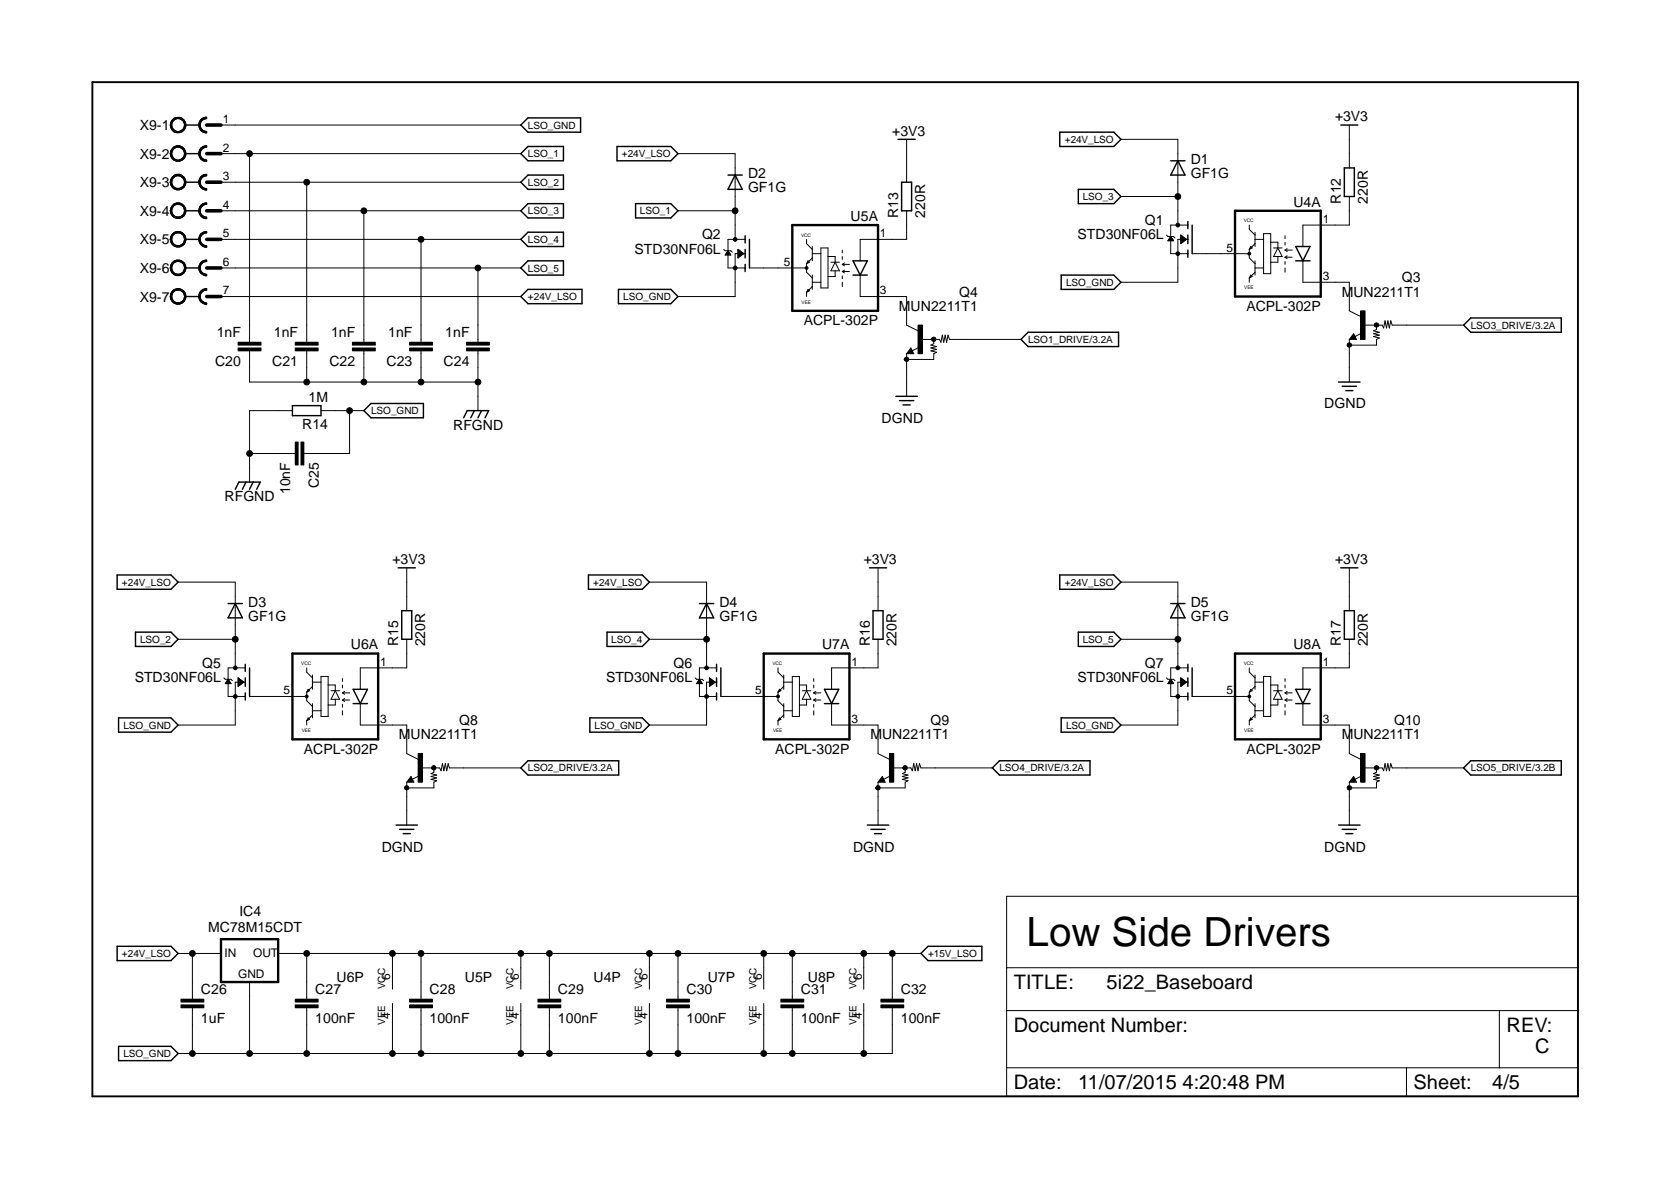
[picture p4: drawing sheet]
<svg xmlns="http://www.w3.org/2000/svg" width="297mm" height="210mm" viewBox="0 0 297 210" stroke-linecap="round" stroke-linejoin="round" font-family="sans-serif">
<g fill="none" stroke="#000" stroke-width=".25">
<path d="M32.9 32.4h2.6M32.9 37.5h2.6M32.9 22.2h2.6M32.9 27.3h2.6M92.6 27.3l1.2-1.3h6.4v2.6h-6.4zM92.6 22.2l1.2-1.2h9.4v2.5h-9.4zM92.6 32.4l1.2-1.3h6.4v2.6h-6.4zM92.6 37.5l1.2-1.3h6.4v2.5h-6.4zM109.7 26h9.5l1.3 1.3-1.3 1.3h-9.5zM113 36.2h6.2l1.3 1.3-1.3 1.2h-6.2zM129.4 31.1h2.5M130.7 31.1l1.2 2.6h-2.5z"/>
<path d="M159.6 24.8h3.1M160.3 32.4h1.7v5.1h-1.7zM188.4 23.5h9.6l1.3 1.3-1.3 1.2h-9.6zM191.7 33.7h6.3l1.3 1.2-1.3 1.3h-6.3zM208.1 28.6h2.5M209.4 28.6l1.2 2.5h-2.5zM211.2 39.4v1.2M238.3 22.2h3.1M239 29.8h1.7v5.1h-1.7zM32.9 42.5h2.6M32.9 47.6h2.6M32.9 52.7h2.6"/>
<path d="M92.6 42.5l1.2-1.2h6.4v2.5h-6.4zM92.6 52.7l1.2-1.3h9.7v2.6h-9.7zM92.6 47.6l1.2-1.2h6.4v2.5h-6.4zM109.9 51.4h9.3l1.3 1.3-1.3 1.3h-9.3zM132.5 41.9v1.3M132.5 44.3v1.5M132.5 47v1.3M133.2 42.5v5.1M151.6 48.9h2.6M151.6 46.4h2.6l-1.3 2.5zM188.6 48.9h9.4l1.3 1.3-1.3 1.2h-9.4zM211.2 41.8v1.5"/>
<path d="M211.2 44.4v1.3M211.9 40v5.1M230.3 43.8h2.6l-1.3 2.6zM230.3 46.4h2.6M240.6 59.8l-.1 .3h.4l-.3-.5-.5 .6h.8M260.2 57.8l1.2-1.3h16.1v2.6h-16.1zM52 72.1h5.1v1.8h-5.1zM64.7 73l1.3-1.3h9.3v2.6h-9.3zM82.4 74.3l.7-1.3h3.8l-.7 1.3M84.3 73l-.6 1.3M85.6 73l-.6 1.3M159.3 70.4h3.8"/>
<path d="M159.9 71.2h2.5M160.5 72h1.3M161.9 62.4l-.1 .2h.4l-.3-.5-.5 .6h.8M181.5 60.3l1.2-1.2h16.1v2.5h-16.1zM238 67.9h3.8M238.6 68.7h2.5M239.2 69.4h1.3M41.8 87l.7-1.3h3.8l-.7 1.3M43.7 85.7l-.6 1.3M45 85.7l-.6 1.3M20.8 102.2h9.6l1.3 1.3-1.3 1.2h-9.6zM24.1 112.4h6.3l1.3 1.2-1.3 1.3h-6.3z"/>
<path d="M40.6 107.3h2.5M41.8 107.3l1.3 2.5h-2.5zM43.6 118.1v1.2M44.4 118.7v5.1M70.8 100.9h3M71.4 108.5h1.8v5.1h-1.8zM104.6 102.2h9.6l1.2 1.3-1.2 1.2h-9.6zM107.9 112.4h6.3l1.2 1.2-1.2 1.3h-6.3zM124.3 107.3h2.6M125.6 107.3l1.3 2.5h-2.6zM127.4 118.1v1.2M128.1 118.7v5.1"/>
<path d="M154.6 100.9h3M155.2 108.5h1.8v5.1h-1.8zM188.4 102.2h9.6l1.3 1.3-1.3 1.2h-9.6zM191.7 112.4h6.3l1.3 1.2-1.3 1.3h-6.3zM208.1 107.3h2.5M209.4 107.3l1.2 2.5h-2.5zM211.2 118.1v1.2M211.9 118.7v5.1M238.3 100.9h3.1M239 108.5h1.7v5.1h-1.7zM21.1 127.6h9.3l1.3 1.3-1.3 1.2h-9.3zM43.6 120.5v1.5"/>
<path d="M43.6 123.1v1.3M62.8 122.5h2.5l-1.3 2.6zM62.8 125.1h2.5M73.1 138.5l-.2 .3h.4l-.2-.5-.5 .6h.7M92.6 136.5l1.2-1.3h16.2v2.6h-16.2zM104.9 127.6h9.3l1.2 1.3-1.2 1.2h-9.3zM127.4 120.5v1.5M127.4 123.1v1.3M146.6 125.1h2.5M146.6 122.5h2.5l-1.3 2.6zM156.8 138.5l-.1 .3h.4l-.3-.5-.5 .6h.8M176.4 136.5l1.3-1.3h16.1v2.6h-16.1z"/>
<path d="M188.6 127.6h9.4l1.3 1.3-1.3 1.2h-9.4zM211.2 120.5v1.5M211.2 123.1v1.3M230.3 125.1h2.6M230.3 122.5h2.6l-1.3 2.6zM240.6 138.5l-.1 .3h.4l-.3-.5-.5 .6h.8M261.4 135.2h16.1v2.6h-16.1l-1.2-1.3zM70.4 146.6h3.8M71 147.4h2.6M71.7 148.2h1.2M154.2 146.6h3.8M154.8 147.4h2.5"/>
<path d="M155.4 148.2h1.3M238 146.6h3.8M238.6 147.4h2.5M239.2 148.2h1.3M20.8 168.2h9.6l1.3 1.3-1.3 1.2h-9.6zM163.7 169.5l1.3-1.3h9.5v2.5h-9.5zM21.1 186h9.3l1.3 1.2-1.3 1.3h-9.3z"/>
</g>
<path d="M16.4 14.6h264.1v180.3h-264.1z" fill="none" stroke="#000" stroke-width=".34"/>
<g fill="none" stroke="#000" stroke-width=".18">
<path d="M30.6 21.3a1.39 1.39 0 0 1 2.2 .2 1.39 1.39 0 0 1-.8 2.1 1.39 1.39 0 0 1-1.7-1.4h.2a1.13 1.13 0 0 1 1.5-1.1 1.13 1.13 0 0 1 .6 1.8 1.13 1.13 0 0 1-1.8 0l-.3-.7h-.2zM30.6 26.4a1.39 1.39 0 0 1 2.2 .2 1.39 1.39 0 0 1-.8 2.1 1.39 1.39 0 0 1-1.7-1.4h.2a1.13 1.13 0 0 1 1.5-1.1 1.13 1.13 0 0 1 .6 1.7 1.13 1.13 0 0 1-1.8 .1l-.3-.7h-.2zM30.6 31.5a1.39 1.39 0 0 1 2.2 .2 1.39 1.39 0 0 1-.8 2 1.39 1.39 0 0 1-1.7-1.3h.2a1.13 1.13 0 0 1 1.5-1.1 1.13 1.13 0 0 1 .5 1.8 1.13 1.13 0 0 1-1.9-.3l-.1-.4h-.2zM30.6 36.6a1.39 1.39 0 0 1 2.2 .1 1.39 1.39 0 0 1-.8 2.1 1.39 1.39 0 0 1-1.7-1.3h.2a1.13 1.13 0 0 1 1.5-1.1 1.13 1.13 0 0 1 .5 1.8 1.13 1.13 0 0 1-1.9-.4l-.1-.3h-.2zM35.3 22.2h.3a1.12 1.12 0 0 0 1.1 1.2v.2a1.31 1.31 0 0 1-1.4-1.4zM35.3 27.3h.3a1.12 1.12 0 0 0 1.1 1.1v.3a1.31 1.31 0 0 1-1.4-1.4zM35.3 32.4h.3a1.12 1.12 0 0 0 1.1 1.1v.3a1.37 1.37 0 0 1-1.4-1.4zM35.3 37.5h.3a1.12 1.12 0 0 0 1.1 1.1v.3a1.37 1.37 0 0 1-1.4-1.4zM35.7 21.2l.8-.4h.2v.3a1.12 1.12 0 0 0-1.1 1.1h-.3v-.2zM35.7 21.2l.8-.4h.2v.3a1.14 1.14 0 0 0-1.1 1.1 1.14 1.14 0 0 0 1.1 1.2v.2a1.41 1.41 0 0 1-1.3-.8 1.41 1.41 0 0 1 .3-1.6zM35.7 26.3l.8-.4h.2v.3a1.12 1.12 0 0 0-1.1 1.1h-.3v-.2zM35.7 26.3l.8-.4h.2v.3a1.14 1.14 0 0 0-1.1 1.1 1.14 1.14 0 0 0 1.1 1.1v.3a1.41 1.41 0 0 1-1.3-.9 1.41 1.41 0 0 1 .3-1.5z"/>
<path d="M35.7 31.4l.8-.4h.2v.2a1.12 1.12 0 0 0-1.1 1.2h-.3v-.2zM35.7 31.4l.8-.4h.2v.2a1.14 1.14 0 0 0-1.1 1.2 1.14 1.14 0 0 0 1.1 1.1v.3a1.41 1.41 0 0 1-1.3-.9 1.41 1.41 0 0 1 .3-1.5zM35.7 36.4l.8-.3h.2v.2a1.12 1.12 0 0 0-1.1 1.2h-.3v-.2zM35.7 36.4l.8-.3h.2v.2a1.14 1.14 0 0 0-1.1 1.2 1.14 1.14 0 0 0 1.1 1.1v.3a1.41 1.41 0 0 1-1.3-.9 1.41 1.41 0 0 1 .3-1.6zM39.3 22.2h53.3M39.3 27.3h53.3M39.3 32.4h53.3M39.3 37.5h53.3M44.4 27.3v33.5M54.5 32.4v28.4M64.7 37.5v23.3M120.5 27.3h10.2v15.2"/>
<path d="M120.5 37.5h10.2M161.2 37.5v5h-8.3v3.9M161.2 24.8v7.6M199.3 24.8h10.1v15.2M199.3 34.9h10.1M239.9 34.9v5.1h-8.3v3.8M239.9 22.2v7.6M30.6 41.7a1.39 1.39 0 0 1 2.2 .1 1.39 1.39 0 0 1-.8 2.1 1.39 1.39 0 0 1-1.7-1.4h.2a1.13 1.13 0 0 1 1.5-1.1 1.13 1.13 0 0 1 .5 1.9 1.13 1.13 0 0 1-1.9-.4l-.1-.4h-.2v-.5zM30.6 46.7a1.4 1.4 0 0 1 2.2 .1 1.4 1.4 0 0 1-.7 2.1 1.4 1.4 0 0 1-1.8-1.3h.2a1.13 1.13 0 0 1 1.6-1.1 1.13 1.13 0 0 1 .4 1.9 1.13 1.13 0 0 1-1.9-.4l-.1-.4h-.2v-.5zM30.6 51.8a1.4 1.4 0 0 1 2.2 .1 1.4 1.4 0 0 1-.7 2.1 1.4 1.4 0 0 1-1.8-1.3h.2a1.13 1.13 0 0 1 1.6-1.1 1.13 1.13 0 0 1 .4 1.8 1.13 1.13 0 0 1-1.9-.3l-.1-.4h-.2v-.5zM35.3 42.5h.3a1.12 1.12 0 0 0 1.1 1.2v.2a1.37 1.37 0 0 1-1.4-1.4zM35.3 47.6h.3a1.12 1.12 0 0 0 1.1 1.2v.2a1.37 1.37 0 0 1-1.4-1.4z"/>
<path d="M35.3 52.7h.3a1.12 1.12 0 0 0 1.1 1.1v.3a1.37 1.37 0 0 1-1.4-1.4zM35.7 41.5l.8-.4h.2v.3a1.12 1.12 0 0 0-1.1 1.1h-.3v-.2zM35.7 41.5l.8-.4h.2v.3a1.14 1.14 0 0 0-1.1 1.1 1.14 1.14 0 0 0 1.1 1.2v.2a1.41 1.41 0 0 1-1.3-.8 1.41 1.41 0 0 1 .3-1.6zM35.7 46.6l.8-.4h.2v.3a1.12 1.12 0 0 0-1.1 1.1h-.3v-.2zM35.7 46.6l.8-.4h.2v.3a1.14 1.14 0 0 0-1.1 1.1 1.14 1.14 0 0 0 1.1 1.2v.2a1.41 1.41 0 0 1-1.3-.8 1.41 1.41 0 0 1 .3-1.6zM35.7 51.7l.8-.4h.2v.3a1.12 1.12 0 0 0-1.1 1.1h-.3v-.2zM35.7 51.7l.8-.4h.2v.3a1.14 1.14 0 0 0-1.1 1.1 1.14 1.14 0 0 0 1.1 1.1v.3a1.41 1.41 0 0 1-1.3-.9 1.41 1.41 0 0 1 .3-1.5zM39.3 42.5h53.3M39.3 52.7h53.3M39.3 47.6h53.3M74.8 42.5v18.3M85 47.6v13.2"/>
<path d="M128.6 44.3l.3 .3h1l.3 .2M128.9 45.3h1M129 45.2h.8M129.1 45.1h.6M129.1 45h.6M129.2 44.9h.4M129.2 44.8h.4M129.3 44.7h.2M129.4 44.6h.1M129.4 44.6l.5 .7h-1zM131.2 45.6h.3M131.2 44.4h.2"/>
<path d="M131.2 45.7h.2M131.2 45.3h.6M131.2 45.3h.7M131.2 45.2h.9M131.2 45h.9M131.2 44.9h.8M131.2 44.8h.7M131.2 44.7h.5M131.2 44.6h.4M131.2 44.3l1 .8-1 .7zM131.2 45.8h.1M131.2 45.5h.4"/>
<path d="M131.2 45.4h.5M131.2 44.5h.3M131.2 44.4h.1M132.5 42.5h-3.1v5.1h3.1M132.5 45.1h-1.8v7.6h-10.2M133.2 47.6h10.2M143.4 46.9v1.5l1 1M143.4 42.5v.8l1 1M143.4 51.9v.8M143.6 46.4l.3 .2-.5 .3zM143.6 51.4l.3 .3-.5 .2zM144.4 43.8v2.6"/>
<path d="M144.4 48.9v2.5M144.4 50.9l-1 1M144.4 45.8l-1 1.1M144.4 45.1h1.5M144.4 50.2h1.5M145.9 44.1h1.3v7.1h-1.3zM147.2 45.6h1.3v1M147.7 46.6h1.5M148.5 46.6l.7 1.5h-1.5zM148.5 48.1v1h-1.3M149.7 47h1.3M149.7 47l.4 .2"/>
<path d="M149.7 48.3h1.3M149.7 48.3l.4 .2M149.7 44.4v.6M149.7 45.6v.5M149.7 49v.5M149.7 50.2v.7M150.1 46.7l-.4 .3M150.1 48l-.4 .3M152.9 48.9v3.8h8.3v5.1l2 1M163.2 57.8h.8v5.1h-.8zM207.3 41.8l.3 .2h1l.3 .3M207.6 42.8h1"/>
<path d="M207.7 42.7h.9M207.8 42.6h.7M207.8 42.5h.6M207.9 42.4h.5M207.9 42.3h.4M208 42.2h.3M208.1 42.2h.1M208.1 42l.5 .8h-1zM208.1 42.1h.1M209.9 43.1h.4M209.9 42.8h.7M209.9 42.7h.8"/>
<path d="M209.9 42.6h1M209.9 42.5h1M209.9 42.4h.9M209.9 42.3h.7M209.9 42.2h.6M209.9 42.2h.5M209.9 42.1h.4M209.9 41.8l1 .7-1 .8zM209.9 43.2h.1M209.9 43.1h.2M209.9 43h.5M209.9 42.8h.6"/>
<path d="M209.9 42h.3M209.9 41.9h.2M209.9 41.8h.1M211.2 42.5h-1.8v7.7h-10.1M211.2 40h-3.1v5.1h3.1M211.9 45.1h10.2M222.1 44.3v1.5l1 1.1M222.1 40v.8l1 1M222.1 49.4v.8M222.3 43.8l.3 .3-.5 .2zM222.3 48.9l.3 .2-.5 .3zM223.1 42.5h1.5"/>
<path d="M223.1 47.6h1.5M223.1 41.3v2.5M223.1 46.4v2.5M223.1 48.4l-1 1M223.1 43.3l-1 1M224.6 41.5h1.3v7.1h-1.3zM225.9 43.1h1.3v1M226.4 44.1h1.5M227.2 45.6v1h-1.3M227.2 44.1l.7 1.5h-1.5zM228.4 44.4h1.3M228.4 44.4l.4 .3"/>
<path d="M228.4 45.7h1.3M228.4 45.7l.4 .3M228.4 41.9v.5M228.4 43.1v.5M228.4 46.5v.5M228.4 47.6v.8M228.8 44.2l-.4 .2M228.8 45.5l-.4 .2M231.6 46.4v3.8h8.3v5l2 1.1M240.6 59.3l.5 1h-1.2zM241.9 55.2h.8v5.1h-.8zM242.1 59.2l-1.2 .6"/>
<path d="M242.7 57.8h3l.3 .5 .2-1.3 .3 1.3 .2-1.3 .3 1.3 .2-1.3 .3 .8h12.7M244.4 57.5l.3-.1 .3 .1 .1 .3-.1 .2-.3 .2-.3-.2-.1-.2h.3l.1-.1 .1 .1h-.5zM244.7 57.8v.7l-.5 .3 1 .3-1 .2 1 .3-1 .2 1 .3-.5 .2v1h-4.8M42.3 60.8h4.1v.5h-4.1zM42.3 61.8h4.1v.6h-4.1zM44.4 62.4v5.5h40.6M52 73h-7.6v12.7M52.5 60.8h4.1v.5h-4.1zM52.5 61.8h4.1v.6h-4.1zM52.5 78.6h.5v4h-.5zM53.5 78.6h.5v4h-.5zM54.5 62.4v5.5"/>
<path d="M57.1 73h7.6M62.1 73v7.6h-8.1M62.6 60.8h4.1v.5h-4.1zM62.6 61.8h4.1v.6h-4.1zM64.7 62.4v5.5M72.8 60.8h4.1v.5h-4.1zM72.8 61.8h4.1v.6h-4.1zM74.8 62.4v5.5M82.9 60.8h4.1v.5h-4.1zM82.9 61.8h4.1v.6h-4.1zM85 62.4v10.6M160.9 63.6l.3-.1 .3 .1v.5l-.3 .2-.3-.2-.2-.2 .5-.1v.2l-.5-.1z"/>
<path d="M161.2 62.9v7.5M161.9 61.8l.5 1.1h-1.2zM163.4 61.7l-1.3 .7M164 60.3h3l.3 .5 .2-1.2 .3 1.2 .2-1.2 .3 1.2 .2-1.2 .3 .7h12.7M165.7 60l.3-.1 .3 .1v.6l-.3 .1-.3-.1-.1-.3 .5-.1-.1 .2-.4-.1zM166 60.3v.8l-.5 .2 1 .3-1 .2 1 .3-1 .3 1 .2-.5 .3v1h-4.8M239.6 61l.3-.1 .3 .1 .1 .3-.1 .3-.3 .1-.3-.1-.1-.3h.3l.1-.1 .1 .1h-.5zM239.9 60.3v7.6M44.4 80.6h8.1M31.7 103.5h10.1v15.2M31.7 113.6h10.1M43.6 118.7h-3v5.1h3"/>
<path d="M54.5 118.7v.8l1 1M55.5 120v2.5M72.3 113.6v5.1h-8.3v3.8M72.3 100.9v7.6M115.4 103.5h10.2v15.2M115.4 113.6h10.2M127.4 118.7h-3.1v5.1h3.1M138.3 118.7v.8l1 1M139.3 120v2.5M156.1 113.6v5.1h-8.3v3.8M156.1 100.9v7.6M199.3 103.5h10.1v15.2"/>
<path d="M199.3 113.6h10.1M211.2 118.7h-3.1v5.1h3.1M222.1 118.7v.8l1 1M223.1 120v2.5M239.9 113.6v5.1h-8.3v3.8M239.9 100.9v7.6M39.8 120.5l.2 .2h1.1l.2 .3M40.1 121.4h.9M40.2 121.3h.7M40.2 121.2h.6M40.3 121.1h.5M40.3 121h.5"/>
<path d="M40.4 120.9h.3M40.5 120.9h.1M40.5 120.8h.1M40.6 120.7l.5 .8h-1.1zM42.3 121.8h.4M42.3 121.5h.7M42.3 121.4h.8M42.3 121.3h1M42.3 121.2h1M42.3 121.1h.9M42.3 121h.7M42.3 120.9h.7"/>
<path d="M42.3 120.9h.5M42.3 120.8h.4M42.3 120.5l1 .7-1 .8zM42.3 121.9h.1M42.3 121.8h.2M42.3 121.7h.5M42.3 121.6h.6M42.3 120.7h.3M42.3 120.6h.2M42.3 120.5h.1M43.6 121.2h-1.8v7.7h-10.1M44.4 123.8h10.1"/>
<path d="M54.5 123v1.5l1 1.1M54.5 128.1v.8M54.8 122.5l.2 .3-.5 .2zM54.8 127.6l.2 .2-.5 .3zM55.5 125.1v2.5M55.5 127.1l-1 1M55.5 122l-1 1M55.5 121.2h1.6M55.5 126.3h1.6M57.1 120.2h1.2v7.1h-1.2zM58.3 121.8h1.3v1M58.8 122.8h1.6"/>
<path d="M59.6 122.8l.8 1.5h-1.6zM59.6 124.3v1h-1.3M60.9 123.1h1.2M60.9 123.1l.4 .3M60.9 124.4h1.2M60.9 124.4l.4 .3M60.9 120.6v.5M60.9 121.8v.5M60.9 125.2v.5M60.9 126.3v.8M61.3 122.9l-.4 .2M61.3 124.2l-.4 .2"/>
<path d="M64 125.1v3.8h8.3v5l2 1.1M72 139.7l.3-.1 .3 .1 .1 .3-.1 .3-.3 .1-.3-.1-.1-.3 .4-.1 .1 .1h-.5zM72.3 139v7.6M73.1 138l.5 1h-1.3zM74.3 133.9h.8v5.1h-.8zM74.5 137.9l-1.2 .6M75.1 136.5h3l.3 .5 .3-1.3 .2 1.3 .3-1.3 .2 1.3 .3-1.3 .2 .8h12.7M76.8 136.2l.3-.1 .3 .1 .1 .3-.1 .2-.3 .2-.3-.2-.1-.2 .4-.1 .1 .1h-.5zM77.1 136.5v.7l-.5 .3 1 .3-1 .2 1 .3-1 .2 1 .3-.5 .2v1h-4.8M123.6 120.5l.2 .2h1l.3 .3M123.9 121.4h.9M123.9 121.3h.8"/>
<path d="M124 121.2h.7M124.1 121.1h.5M124.1 121h.4M124.2 120.9h.3M124.2 120.9h.2M124.3 120.7l.5 .8h-1zM124.3 120.8h.1M126.1 121.8h.3M126.1 121.5h.7M126.1 121.4h.8M126.1 121.3h.9M126.1 121.2h1"/>
<path d="M126.1 121.1h.9M126.1 121h.8M126.1 120.9h.6M126.1 120.9h.5M126.1 120.8h.4M126.1 121.9h.1M126.1 121.8h.2M126.1 121.7h.5M126.1 121.6h.6M126.1 120.7h.3M126.1 120.6h.2M126.1 120.5h.1"/>
<path d="M126.1 120.5l1 .7-1 .8zM127.4 121.2h-1.8v7.7h-10.2M128.1 123.8h10.2M138.3 123v1.5l1 1.1M138.3 128.1v.8M138.6 122.5l.2 .3-.5 .2zM138.6 127.6l.2 .2-.5 .3zM139.3 121.2h1.5M139.3 126.3h1.5M139.3 127.1l-1 1M139.3 125.1v2.5M139.3 122l-1 1"/>
<path d="M140.8 120.2h1.3v7.1h-1.3zM142.1 121.8h1.3v1M142.6 122.8h1.5M143.4 124.3v1h-1.3M143.4 122.8l.7 1.5h-1.5zM144.6 123.1h1.3M144.6 124.4h1.3M144.6 123.1l.4 .3M144.6 124.4l.4 .3M144.6 120.6v.5M144.6 121.8v.5M144.6 125.2v.5"/>
<path d="M144.6 126.3v.8M145 122.9l-.4 .2M145 124.2l-.4 .2M147.8 125.1v3.8h8.3v5l2 1.1M155.8 139.7l.3-.1 .3 .1v.6l-.3 .1-.3-.1-.1-.3h.5l-.1 .1-.4-.1zM156.1 139v7.6M156.8 138l.5 1h-1.2zM158.1 133.9h.8v5.1h-.8zM158.3 137.9l-1.2 .6M158.9 136.5h3l.3 .5 .2-1.3 .3 1.3 .2-1.3 .3 1.3 .2-1.3 .3 .8h12.7M160.6 136.2l.3-.1 .3 .1v.5l-.3 .2-.3-.2-.1-.2 .5-.1-.1 .2-.4-.1zM160.9 136.5v.7l-.5 .3 1 .3-1 .2 1 .3-1 .2 1 .3-.5 .2v1h-4.8"/>
<path d="M207.3 120.5l.3 .2h1l.3 .3M207.7 121.4h.9M207.7 121.3h.8M207.8 121.2h.6M207.9 121.1h.5M207.9 121h.4M208 120.9h.3M208 120.9h.2M208.1 120.7l.5 .8h-1zM208.1 120.8h.1M209.9 121.8h.3M209.9 121.5h.7"/>
<path d="M209.9 121.4h.8M209.9 121.3h.9M209.9 121.2h1M209.9 121.1h.9M209.9 121h.7M209.9 120.9h.6M209.9 120.9h.5M209.9 120.8h.4M209.9 121.9h.1M209.9 121.8h.2M209.9 121.7h.5M209.9 121.6h.6"/>
<path d="M209.9 120.7h.3M209.9 120.6h.2M209.9 120.5h.1M209.9 120.5l1 .7-1 .8zM211.2 121.2h-1.8v7.7h-10.1M211.9 123.8h10.2M222.1 123v1.5l1 1.1M222.1 128.1v.8M222.3 122.5l.3 .3-.5 .2zM222.3 127.6l.3 .2-.5 .3zM223.1 121.2h1.5M223.1 126.3h1.5"/>
<path d="M223.1 125.1v2.5M223.1 127.1l-1 1M223.1 122l-1 1M224.6 120.2h1.3v7.1h-1.3zM225.9 121.8h1.3v1M226.4 122.8h1.5M227.2 122.8l.7 1.5h-1.5zM227.2 124.3v1h-1.3M228.4 123.1h1.3M228.4 124.4h1.3M228.4 120.6v.5M228.4 121.8v.5"/>
<path d="M228.4 125.2v.5M228.4 126.3v.8M228.4 123.1l.4 .3M228.4 124.4l.4 .3M228.8 122.9l-.4 .2M228.8 124.2l-.4 .2M231.6 125.1v3.8h8.3v5l2 1.1M239.6 139.7l.3-.1 .3 .1 .1 .3-.1 .3-.3 .1-.3-.1-.1-.3h.3l.1-.1 .1 .1h-.5zM239.9 139v7.6M240.6 138l.5 1h-1.2zM241.9 133.9h.8v5.1h-.8zM242.1 137.9l-1.2 .6"/>
<path d="M242.7 136.5h3l.3 .5 .2-1.3 .3 1.3 .2-1.3 .3 1.3 .2-1.3 .3 .8h12.7M244.4 136.2l.3-.1 .3 .1 .1 .3-.1 .2-.3 .2-.3-.2-.1-.2h.3l.1-.1 .1 .1h-.5zM244.7 136.5v.7l-.5 .3 1 .3-1 .2 1 .3-1 .2 1 .3-.5 .2v1h-4.8M178.9 159.3h101.6v35.6h-101.6zM31.7 169.5h7.6M32.2 178.6h4v.5h-4zM32.2 177.6h4v.5h-4zM34.2 169.5v8.1M34.2 179.1v8.1M44.4 174.5v12.7M49.4 169.5h114.3M52.5 178.6h4.1v.5h-4.1z"/>
<path d="M52.5 177.6h4.1v.5h-4.1zM54.5 169.5v8.1M54.5 179.1v8.1M69.8 169.5v6.3M69.8 178.4v8.8M72.8 178.6h4.1v.5h-4.1zM72.8 177.6h4.1v.5h-4.1zM74.8 169.5v8.1M74.8 179.1v8.1M92.6 169.5v6.3M92.6 178.4v8.8M95.6 178.6h4.1v.5h-4.1z"/>
<path d="M95.6 177.6h4.1v.5h-4.1zM97.7 169.5v8.1M97.7 179.1v8.1M115.4 169.5v6.3M115.4 178.4v8.8M118.5 178.6h4.1v.5h-4.1zM118.5 177.6h4.1v.5h-4.1zM120.5 169.5v8.1M120.5 179.1v8.1M135.8 169.5v6.3M135.8 178.4v8.8M138.8 178.6h4.1v.5h-4.1z"/>
<path d="M138.8 177.6h4.1v.5h-4.1zM140.8 169.5v8.1M140.8 179.1v8.1M153.5 169.5v6.3M153.5 178.4v8.8M156.6 178.6h4.1v.5h-4.1zM156.6 177.6h4.1v.5h-4.1zM158.6 169.5v8.1M158.6 179.1v8.1h-126.9M178.9 179.6h101.6M178.9 172h101.6M266.5 179.6v10.2"/>
<path d="M178.9 189.8h101.6M250 189.8v5.1"/>
<circle cx="44.4" cy="27.3" r=".51"/>
<circle cx="54.5" cy="32.4" r=".51"/>
<circle cx="64.7" cy="37.5" r=".51"/>
<circle cx="130.7" cy="37.5" r=".51"/>
<circle cx="209.4" cy="34.9" r=".51"/>
<circle cx="74.8" cy="42.5" r=".51"/>
<circle cx="85" cy="47.6" r=".51"/>
<circle cx="130.7" cy="47.6" r=".33"/>
<circle cx="130.7" cy="42.5" r=".33"/>
<circle cx="143.4" cy="47.6" r=".25"/>
<circle cx="209.4" cy="45.1" r=".33"/>
<circle cx="209.4" cy="40" r=".33"/>
<circle cx="222.1" cy="45.1" r=".25"/>
<circle cx="54.5" cy="67.9" r=".51"/>
<circle cx="62.1" cy="73" r=".51"/>
<circle cx="64.7" cy="67.9" r=".51"/>
<circle cx="74.8" cy="67.9" r=".51"/>
<circle cx="85" cy="67.9" r=".51"/>
<circle cx="44.4" cy="80.6" r=".51"/>
<circle cx="41.8" cy="113.6" r=".51"/>
<circle cx="41.8" cy="118.7" r=".33"/>
<circle cx="125.6" cy="113.6" r=".51"/>
<circle cx="125.6" cy="118.7" r=".33"/>
<circle cx="209.4" cy="113.6" r=".51"/>
<circle cx="209.4" cy="118.7" r=".33"/>
<circle cx="41.8" cy="123.8" r=".33"/>
<circle cx="54.5" cy="123.8" r=".25"/>
<circle cx="125.6" cy="123.8" r=".33"/>
<circle cx="138.3" cy="123.8" r=".25"/>
<circle cx="209.4" cy="123.8" r=".33"/>
<circle cx="222.1" cy="123.8" r=".25"/>
<circle cx="34.2" cy="169.5" r=".51"/>
<circle cx="54.5" cy="169.5" r=".51"/>
<circle cx="69.8" cy="169.5" r=".51"/>
<circle cx="74.8" cy="169.5" r=".51"/>
<circle cx="92.6" cy="169.5" r=".51"/>
<circle cx="97.7" cy="169.5" r=".51"/>
<circle cx="115.4" cy="169.5" r=".51"/>
<circle cx="120.5" cy="169.5" r=".51"/>
<circle cx="135.8" cy="169.5" r=".51"/>
<circle cx="140.8" cy="169.5" r=".51"/>
<circle cx="153.5" cy="169.5" r=".51"/>
<circle cx="158.6" cy="169.5" r=".51"/>
<circle cx="34.2" cy="187.2" r=".51"/>
<circle cx="44.4" cy="187.2" r=".51"/>
<circle cx="54.5" cy="187.2" r=".51"/>
<circle cx="69.8" cy="187.2" r=".51"/>
<circle cx="74.8" cy="187.2" r=".51"/>
<circle cx="92.6" cy="187.2" r=".51"/>
<circle cx="97.7" cy="187.2" r=".51"/>
<circle cx="115.4" cy="187.2" r=".51"/>
<circle cx="120.5" cy="187.2" r=".51"/>
<circle cx="135.8" cy="187.2" r=".51"/>
<circle cx="140.8" cy="187.2" r=".51"/>
<circle cx="153.5" cy="187.2" r=".51"/>
</g>
<path d="M219.5 37.5h15.3v15.2h-15.3zM140.8 40h15.3v15.2h-15.3zM52 116.2h15.2v15.2h-15.2zM135.8 116.2h15.2v15.2h-15.2zM219.5 116.2h15.3v15.2h-15.3zM39.3 166.9h10.1v7.6h-10.1z" fill="none" stroke="#000" stroke-width=".42"/>
<g fill="#000">
<path d="M30.6 21.3a1.39 1.39 0 0 1 2.2 .2 1.39 1.39 0 0 1-.8 2.1 1.39 1.39 0 0 1-1.7-1.4h.2a1.13 1.13 0 0 1 1.5-1.1 1.13 1.13 0 0 1 .6 1.8 1.13 1.13 0 0 1-1.8 0l-.3-.7h-.2z" fill-rule="evenodd"/>
<path d="M30.6 21.3a1.39 1.39 0 0 1 2.2 .2 1.39 1.39 0 0 1-.8 2.1 1.39 1.39 0 0 1-1.7-1.4h.2a1.13 1.13 0 0 1 1.5-1.1 1.13 1.13 0 0 1 .6 1.8 1.13 1.13 0 0 1-1.8 0l-.3-.7h-.2z" fill-rule="evenodd"/>
<path d="M30.6 26.4a1.39 1.39 0 0 1 2.2 .2 1.39 1.39 0 0 1-.8 2.1 1.39 1.39 0 0 1-1.7-1.4h.2a1.13 1.13 0 0 1 1.5-1.1 1.13 1.13 0 0 1 .6 1.7 1.13 1.13 0 0 1-1.8 .1l-.3-.7h-.2z" fill-rule="evenodd"/>
<path d="M30.6 26.4a1.39 1.39 0 0 1 2.2 .2 1.39 1.39 0 0 1-.8 2.1 1.39 1.39 0 0 1-1.7-1.4h.2a1.13 1.13 0 0 1 1.5-1.1 1.13 1.13 0 0 1 .6 1.7 1.13 1.13 0 0 1-1.8 .1l-.3-.7h-.2z" fill-rule="evenodd"/>
<path d="M30.6 31.5a1.39 1.39 0 0 1 2.2 .2 1.39 1.39 0 0 1-.8 2 1.39 1.39 0 0 1-1.7-1.3h.2a1.13 1.13 0 0 1 1.5-1.1 1.13 1.13 0 0 1 .5 1.8 1.13 1.13 0 0 1-1.9-.3l-.1-.4h-.2z" fill-rule="evenodd"/>
<path d="M30.6 31.5a1.39 1.39 0 0 1 2.2 .2 1.39 1.39 0 0 1-.8 2 1.39 1.39 0 0 1-1.7-1.3h.2a1.13 1.13 0 0 1 1.5-1.1 1.13 1.13 0 0 1 .5 1.8 1.13 1.13 0 0 1-1.9-.3l-.1-.4h-.2z" fill-rule="evenodd"/>
<path d="M30.6 36.6a1.39 1.39 0 0 1 2.2 .1 1.39 1.39 0 0 1-.8 2.1 1.39 1.39 0 0 1-1.7-1.3h.2a1.13 1.13 0 0 1 1.5-1.1 1.13 1.13 0 0 1 .5 1.8 1.13 1.13 0 0 1-1.9-.4l-.1-.3h-.2z" fill-rule="evenodd"/>
<path d="M30.6 36.6a1.39 1.39 0 0 1 2.2 .1 1.39 1.39 0 0 1-.8 2.1 1.39 1.39 0 0 1-1.7-1.3h.2a1.13 1.13 0 0 1 1.5-1.1 1.13 1.13 0 0 1 .5 1.8 1.13 1.13 0 0 1-1.9-.4l-.1-.3h-.2z" fill-rule="evenodd"/>
<path d="M35.3 22.2h.3a1.12 1.12 0 0 0 1.1 1.2v.2a1.31 1.31 0 0 1-1.4-1.4z" fill-rule="evenodd"/>
<path d="M35.3 27.3h.3a1.12 1.12 0 0 0 1.1 1.1v.3a1.31 1.31 0 0 1-1.4-1.4z" fill-rule="evenodd"/>
<path d="M35.3 32.4h.3a1.12 1.12 0 0 0 1.1 1.1v.3a1.37 1.37 0 0 1-1.4-1.4z" fill-rule="evenodd"/>
<path d="M35.3 37.5h.3a1.12 1.12 0 0 0 1.1 1.1v.3a1.37 1.37 0 0 1-1.4-1.4z" fill-rule="evenodd"/>
<path d="M35.7 21.2l.8-.4h.2v.3a1.12 1.12 0 0 0-1.1 1.1h-.3v-.2z" fill-rule="evenodd"/>
<path d="M35.7 21.2l.8-.4h.2v.3a1.14 1.14 0 0 0-1.1 1.1 1.14 1.14 0 0 0 1.1 1.2v.2a1.41 1.41 0 0 1-1.3-.8 1.41 1.41 0 0 1 .3-1.6z" fill-rule="evenodd"/>
<path d="M35.7 26.3l.8-.4h.2v.3a1.12 1.12 0 0 0-1.1 1.1h-.3v-.2z" fill-rule="evenodd"/>
<path d="M35.7 26.3l.8-.4h.2v.3a1.14 1.14 0 0 0-1.1 1.1 1.14 1.14 0 0 0 1.1 1.1v.3a1.41 1.41 0 0 1-1.3-.9 1.41 1.41 0 0 1 .3-1.5z" fill-rule="evenodd"/>
<path d="M35.7 31.4l.8-.4h.2v.2a1.12 1.12 0 0 0-1.1 1.2h-.3v-.2z" fill-rule="evenodd"/>
<path d="M35.7 31.4l.8-.4h.2v.2a1.14 1.14 0 0 0-1.1 1.2 1.14 1.14 0 0 0 1.1 1.1v.3a1.41 1.41 0 0 1-1.3-.9 1.41 1.41 0 0 1 .3-1.5z" fill-rule="evenodd"/>
<path d="M35.7 36.4l.8-.3h.2v.2a1.12 1.12 0 0 0-1.1 1.2h-.3v-.2z" fill-rule="evenodd"/>
<path d="M35.7 36.4l.8-.3h.2v.2a1.14 1.14 0 0 0-1.1 1.2 1.14 1.14 0 0 0 1.1 1.1v.3a1.41 1.41 0 0 1-1.3-.9 1.41 1.41 0 0 1 .3-1.6z" fill-rule="evenodd"/>
<path d="M30.6 41.7a1.39 1.39 0 0 1 2.2 .1 1.39 1.39 0 0 1-.8 2.1 1.39 1.39 0 0 1-1.7-1.4h.2a1.13 1.13 0 0 1 1.5-1.1 1.13 1.13 0 0 1 .5 1.9 1.13 1.13 0 0 1-1.9-.4l-.1-.4h-.2v-.5z" fill-rule="evenodd"/>
<path d="M30.6 41.7a1.39 1.39 0 0 1 2.2 .1 1.39 1.39 0 0 1-.8 2.1 1.39 1.39 0 0 1-1.7-1.4h.2a1.13 1.13 0 0 1 1.5-1.1 1.13 1.13 0 0 1 .5 1.9 1.13 1.13 0 0 1-1.9-.4l-.1-.4h-.2v-.5z" fill-rule="evenodd"/>
<path d="M30.6 46.7a1.4 1.4 0 0 1 2.2 .1 1.4 1.4 0 0 1-.7 2.1 1.4 1.4 0 0 1-1.8-1.3h.2a1.13 1.13 0 0 1 1.6-1.1 1.13 1.13 0 0 1 .4 1.9 1.13 1.13 0 0 1-1.9-.4l-.1-.4h-.2v-.5z" fill-rule="evenodd"/>
<path d="M30.6 46.7a1.4 1.4 0 0 1 2.2 .1 1.4 1.4 0 0 1-.7 2.1 1.4 1.4 0 0 1-1.8-1.3h.2a1.13 1.13 0 0 1 1.6-1.1 1.13 1.13 0 0 1 .4 1.9 1.13 1.13 0 0 1-1.9-.4l-.1-.4h-.2v-.5z" fill-rule="evenodd"/>
<path d="M30.6 51.8a1.4 1.4 0 0 1 2.2 .1 1.4 1.4 0 0 1-.7 2.1 1.4 1.4 0 0 1-1.8-1.3h.2a1.13 1.13 0 0 1 1.6-1.1 1.13 1.13 0 0 1 .4 1.8 1.13 1.13 0 0 1-1.9-.3l-.1-.4h-.2v-.5z" fill-rule="evenodd"/>
<path d="M30.6 51.8a1.4 1.4 0 0 1 2.2 .1 1.4 1.4 0 0 1-.7 2.1 1.4 1.4 0 0 1-1.8-1.3h.2a1.13 1.13 0 0 1 1.6-1.1 1.13 1.13 0 0 1 .4 1.8 1.13 1.13 0 0 1-1.9-.3l-.1-.4h-.2v-.5z" fill-rule="evenodd"/>
<path d="M35.3 42.5h.3a1.12 1.12 0 0 0 1.1 1.2v.2a1.37 1.37 0 0 1-1.4-1.4z" fill-rule="evenodd"/>
<path d="M35.3 47.6h.3a1.12 1.12 0 0 0 1.1 1.2v.2a1.37 1.37 0 0 1-1.4-1.4z" fill-rule="evenodd"/>
<path d="M35.3 52.7h.3a1.12 1.12 0 0 0 1.1 1.1v.3a1.37 1.37 0 0 1-1.4-1.4z" fill-rule="evenodd"/>
<path d="M35.7 41.5l.8-.4h.2v.3a1.12 1.12 0 0 0-1.1 1.1h-.3v-.2z" fill-rule="evenodd"/>
<path d="M35.7 41.5l.8-.4h.2v.3a1.14 1.14 0 0 0-1.1 1.1 1.14 1.14 0 0 0 1.1 1.2v.2a1.41 1.41 0 0 1-1.3-.8 1.41 1.41 0 0 1 .3-1.6z" fill-rule="evenodd"/>
<path d="M35.7 46.6l.8-.4h.2v.3a1.12 1.12 0 0 0-1.1 1.1h-.3v-.2z" fill-rule="evenodd"/>
<path d="M35.7 46.6l.8-.4h.2v.3a1.14 1.14 0 0 0-1.1 1.1 1.14 1.14 0 0 0 1.1 1.2v.2a1.41 1.41 0 0 1-1.3-.8 1.41 1.41 0 0 1 .3-1.6z" fill-rule="evenodd"/>
<path d="M35.7 51.7l.8-.4h.2v.3a1.12 1.12 0 0 0-1.1 1.1h-.3v-.2z" fill-rule="evenodd"/>
<path d="M35.7 51.7l.8-.4h.2v.3a1.14 1.14 0 0 0-1.1 1.1 1.14 1.14 0 0 0 1.1 1.1v.3a1.41 1.41 0 0 1-1.3-.9 1.41 1.41 0 0 1 .3-1.5z" fill-rule="evenodd"/>
<path d="M163.2 57.8h.8v5.1h-.8z" fill-rule="evenodd"/>
<path d="M241.9 55.2h.8v5.1h-.8z" fill-rule="evenodd"/>
<path d="M244.4 57.5l.3-.1 .3 .1 .1 .3-.1 .2-.3 .2-.3-.2-.1-.2h.3l.1-.1 .1 .1h-.5z" fill-rule="evenodd"/>
<path d="M42.3 60.8h4.1v.5h-4.1z" fill-rule="evenodd"/>
<path d="M42.3 61.8h4.1v.6h-4.1z" fill-rule="evenodd"/>
<path d="M52.5 60.8h4.1v.5h-4.1z" fill-rule="evenodd"/>
<path d="M52.5 61.8h4.1v.6h-4.1z" fill-rule="evenodd"/>
<path d="M52.5 78.6h.5v4h-.5z" fill-rule="evenodd"/>
<path d="M53.5 78.6h.5v4h-.5z" fill-rule="evenodd"/>
<path d="M62.6 60.8h4.1v.5h-4.1z" fill-rule="evenodd"/>
<path d="M62.6 61.8h4.1v.6h-4.1z" fill-rule="evenodd"/>
<path d="M72.8 60.8h4.1v.5h-4.1z" fill-rule="evenodd"/>
<path d="M72.8 61.8h4.1v.6h-4.1z" fill-rule="evenodd"/>
<path d="M82.9 60.8h4.1v.5h-4.1z" fill-rule="evenodd"/>
<path d="M82.9 61.8h4.1v.6h-4.1z" fill-rule="evenodd"/>
<path d="M160.9 63.6l.3-.1 .3 .1v.5l-.3 .2-.3-.2-.2-.2 .5-.1v.2l-.5-.1z" fill-rule="evenodd"/>
<path d="M165.7 60l.3-.1 .3 .1v.6l-.3 .1-.3-.1-.1-.3 .5-.1-.1 .2-.4-.1z" fill-rule="evenodd"/>
<path d="M239.6 61l.3-.1 .3 .1 .1 .3-.1 .3-.3 .1-.3-.1-.1-.3h.3l.1-.1 .1 .1h-.5z" fill-rule="evenodd"/>
<path d="M74.3 133.9h.8v5.1h-.8z" fill-rule="evenodd"/>
<path d="M76.8 136.2l.3-.1 .3 .1 .1 .3-.1 .2-.3 .2-.3-.2-.1-.2 .4-.1 .1 .1h-.5z" fill-rule="evenodd"/>
<path d="M158.1 133.9h.8v5.1h-.8z" fill-rule="evenodd"/>
<path d="M160.6 136.2l.3-.1 .3 .1v.5l-.3 .2-.3-.2-.1-.2 .5-.1-.1 .2-.4-.1z" fill-rule="evenodd"/>
<path d="M241.9 133.9h.8v5.1h-.8z" fill-rule="evenodd"/>
<path d="M244.4 136.2l.3-.1 .3 .1 .1 .3-.1 .2-.3 .2-.3-.2-.1-.2h.3l.1-.1 .1 .1h-.5z" fill-rule="evenodd"/>
<path d="M72 139.7l.3-.1 .3 .1 .1 .3-.1 .3-.3 .1-.3-.1-.1-.3 .4-.1 .1 .1h-.5z" fill-rule="evenodd"/>
<path d="M155.8 139.7l.3-.1 .3 .1v.6l-.3 .1-.3-.1-.1-.3h.5l-.1 .1-.4-.1z" fill-rule="evenodd"/>
<path d="M239.6 139.7l.3-.1 .3 .1 .1 .3-.1 .3-.3 .1-.3-.1-.1-.3h.3l.1-.1 .1 .1h-.5z" fill-rule="evenodd"/>
<path d="M32.2 178.6h4v.5h-4z" fill-rule="evenodd"/>
<path d="M32.2 177.6h4v.5h-4z" fill-rule="evenodd"/>
<path d="M52.5 178.6h4.1v.5h-4.1z" fill-rule="evenodd"/>
<path d="M52.5 177.6h4.1v.5h-4.1z" fill-rule="evenodd"/>
<path d="M72.8 178.6h4.1v.5h-4.1z" fill-rule="evenodd"/>
<path d="M72.8 177.6h4.1v.5h-4.1z" fill-rule="evenodd"/>
<path d="M95.6 178.6h4.1v.5h-4.1z" fill-rule="evenodd"/>
<path d="M95.6 177.6h4.1v.5h-4.1z" fill-rule="evenodd"/>
<path d="M118.5 178.6h4.1v.5h-4.1z" fill-rule="evenodd"/>
<path d="M118.5 177.6h4.1v.5h-4.1z" fill-rule="evenodd"/>
<path d="M138.8 178.6h4.1v.5h-4.1z" fill-rule="evenodd"/>
<path d="M138.8 177.6h4.1v.5h-4.1z" fill-rule="evenodd"/>
<path d="M156.6 178.6h4.1v.5h-4.1z" fill-rule="evenodd"/>
<path d="M156.6 177.6h4.1v.5h-4.1z" fill-rule="evenodd"/>
<circle cx="44.4" cy="27.3" r=".51"/>
<circle cx="54.5" cy="32.4" r=".51"/>
<circle cx="64.7" cy="37.5" r=".51"/>
<circle cx="130.7" cy="37.5" r=".51"/>
<circle cx="209.4" cy="34.9" r=".51"/>
<circle cx="74.8" cy="42.5" r=".51"/>
<circle cx="85" cy="47.6" r=".51"/>
<circle cx="130.7" cy="47.6" r=".33"/>
<circle cx="130.7" cy="42.5" r=".33"/>
<circle cx="143.4" cy="47.6" r=".25"/>
<circle cx="209.4" cy="45.1" r=".33"/>
<circle cx="209.4" cy="40" r=".33"/>
<circle cx="222.1" cy="45.1" r=".25"/>
<circle cx="54.5" cy="67.9" r=".51"/>
<circle cx="62.1" cy="73" r=".51"/>
<circle cx="64.7" cy="67.9" r=".51"/>
<circle cx="74.8" cy="67.9" r=".51"/>
<circle cx="85" cy="67.9" r=".51"/>
<circle cx="44.4" cy="80.6" r=".51"/>
<circle cx="41.8" cy="113.6" r=".51"/>
<circle cx="41.8" cy="118.7" r=".33"/>
<circle cx="125.6" cy="113.6" r=".51"/>
<circle cx="125.6" cy="118.7" r=".33"/>
<circle cx="209.4" cy="113.6" r=".51"/>
<circle cx="209.4" cy="118.7" r=".33"/>
<circle cx="41.8" cy="123.8" r=".33"/>
<circle cx="54.5" cy="123.8" r=".25"/>
<circle cx="125.6" cy="123.8" r=".33"/>
<circle cx="138.3" cy="123.8" r=".25"/>
<circle cx="209.4" cy="123.8" r=".33"/>
<circle cx="222.1" cy="123.8" r=".25"/>
<circle cx="34.2" cy="169.5" r=".51"/>
<circle cx="54.5" cy="169.5" r=".51"/>
<circle cx="69.8" cy="169.5" r=".51"/>
<circle cx="74.8" cy="169.5" r=".51"/>
<circle cx="92.6" cy="169.5" r=".51"/>
<circle cx="97.7" cy="169.5" r=".51"/>
<circle cx="115.4" cy="169.5" r=".51"/>
<circle cx="120.5" cy="169.5" r=".51"/>
<circle cx="135.8" cy="169.5" r=".51"/>
<circle cx="140.8" cy="169.5" r=".51"/>
<circle cx="153.5" cy="169.5" r=".51"/>
<circle cx="158.6" cy="169.5" r=".51"/>
<circle cx="34.2" cy="187.2" r=".51"/>
<circle cx="44.4" cy="187.2" r=".51"/>
<circle cx="54.5" cy="187.2" r=".51"/>
<circle cx="69.8" cy="187.2" r=".51"/>
<circle cx="74.8" cy="187.2" r=".51"/>
<circle cx="92.6" cy="187.2" r=".51"/>
<circle cx="97.7" cy="187.2" r=".51"/>
<circle cx="115.4" cy="187.2" r=".51"/>
<circle cx="120.5" cy="187.2" r=".51"/>
<circle cx="135.8" cy="187.2" r=".51"/>
<circle cx="140.8" cy="187.2" r=".51"/>
<circle cx="153.5" cy="187.2" r=".51"/>
</g>
<path d="M36.7 22.2h2.6M36.7 27.3h2.6M36.7 32.4h2.6M36.7 37.5h2.6M36.7 42.5h2.6M36.7 47.6h2.6M36.7 52.7h2.6" fill="none" stroke="#000" stroke-width=".63"/>
<text font-size="7.2" x="182.5" y="168.2">Low Side Drivers</text>
<g font-size="3.6">
<text x="180.2" y="175.8">TITLE:</text>
<text x="196.7" y="175.8">5i22_Baseboard</text>
<text x="180.2" y="183.4">Document Number:</text>
<text x="267.8" y="183.4">REV:</text>
<text x="272.9" y="187.2">C</text>
<text x="180.2" y="193.6">Date:</text>
<text x="191.6" y="193.6">11/07/2015 4:20:48 PM</text>
<text x="251.3" y="193.6">Sheet:</text>
<text x="265.3" y="193.6">4/5</text>
</g>
<g font-size="2.5">
<text x="24.8" y="23.1">X9-1</text>
<text x="237.3" y="21.6">+3V3</text>
<text x="24.8" y="28.2">X9-2</text>
<text x="158.6" y="24.1">+3V3</text>
<text x="211.7" y="29.1">D1</text>
<text x="24.8" y="33.3">X9-3</text>
<text x="133" y="34.2">GF1G</text>
<text x="133" y="31.7">D2</text>
<text x="211.7" y="31.7">GF1G</text>
<text x="24.8" y="38.4">X9-4</text>
<text x="151.2" y="39.2">U5A</text>
<text x="159.7" y="38.7" transform="rotate(-90 159.7 38.7)">R13</text>
<text x="164.5" y="38.7" transform="rotate(-90 164.5 38.7)">220R</text>
<text x="203.5" y="40">Q1</text>
<text x="229.9" y="36.7">U4A</text>
<text x="238.4" y="36.2" transform="rotate(-90 238.4 36.2)">R12</text>
<text x="243.2" y="36.2" transform="rotate(-90 243.2 36.2)">220R</text>
<text x="24.8" y="43.4">X9-5</text>
<text x="112.8" y="45.1">STD30NF06L</text>
<text x="124.8" y="42.5">Q2</text>
<text x="191.6" y="42.5">STD30NF06L</text>
<text x="24.8" y="48.5">X9-6</text>
<text x="24.8" y="53.6">X9-7</text>
<text x="170.5" y="52.7">Q4</text>
<text x="238.5" y="52.7">MUN2211T1</text>
<text x="249.2" y="50.2">Q3</text>
<text x="38.5" y="59.9">1nF</text>
<text x="48.7" y="59.9">1nF</text>
<text x="58.8" y="59.9">1nF</text>
<text x="69" y="59.9">1nF</text>
<text x="79.2" y="59.9">1nF</text>
<text x="142.9" y="57.8">ACPL-302P</text>
<text x="159.8" y="55.2">MUN2211T1</text>
<text x="221.6" y="55.2">ACPL-302P</text>
<text x="38.2" y="65">C20</text>
<text x="48.4" y="65">C21</text>
<text x="58.5" y="65">C22</text>
<text x="68.7" y="65">C23</text>
<text x="78.9" y="65">C24</text>
<text x="54.9" y="71.5">1M</text>
<text x="53.7" y="76.3">R14</text>
<text x="80.6" y="76.4">RFGND</text>
<text x="156.7" y="75.1">DGND</text>
<text x="235.4" y="72.6">DGND</text>
<text x="39.9" y="89.1">RFGND</text>
<text x="51.6" y="87.8" transform="rotate(-90 51.6 87.8)">10nF</text>
<text x="56.7" y="86.7" transform="rotate(-90 56.7 86.7)">C25</text>
<text x="69.8" y="100.3">+3V3</text>
<text x="153.5" y="100.3">+3V3</text>
<text x="237.3" y="100.3">+3V3</text>
<text x="44.1" y="107.8">D3</text>
<text x="127.9" y="107.8">D4</text>
<text x="211.7" y="107.8">D5</text>
<text x="44.1" y="110.4">GF1G</text>
<text x="127.9" y="110.4">GF1G</text>
<text x="211.7" y="110.4">GF1G</text>
<text x="35.9" y="118.7">Q5</text>
<text x="62.4" y="115.4">U6A</text>
<text x="70.8" y="114.9" transform="rotate(-90 70.8 114.9)">R15</text>
<text x="75.6" y="114.9" transform="rotate(-90 75.6 114.9)">220R</text>
<text x="119.7" y="118.7">Q6</text>
<text x="146.1" y="115.4">U7A</text>
<text x="154.6" y="114.9" transform="rotate(-90 154.6 114.9)">R16</text>
<text x="159.4" y="114.9" transform="rotate(-90 159.4 114.9)">220R</text>
<text x="203.5" y="118.7">Q7</text>
<text x="229.9" y="115.4">U8A</text>
<text x="238.4" y="114.9" transform="rotate(-90 238.4 114.9)">R17</text>
<text x="243.2" y="114.9" transform="rotate(-90 243.2 114.9)">220R</text>
<text x="24" y="121.2">STD30NF06L</text>
<text x="107.7" y="121.2">STD30NF06L</text>
<text x="191.6" y="121.2">STD30NF06L</text>
<text x="70.9" y="131.4">MUN2211T1</text>
<text x="81.6" y="128.9">Q8</text>
<text x="154.7" y="131.4">MUN2211T1</text>
<text x="165.4" y="128.9">Q9</text>
<text x="238.5" y="131.4">MUN2211T1</text>
<text x="247.8" y="128.9">Q10</text>
<text x="54" y="133.9">ACPL-302P</text>
<text x="137.8" y="133.9">ACPL-302P</text>
<text x="221.6" y="133.9">ACPL-302P</text>
<text x="67.9" y="151.3">DGND</text>
<text x="151.6" y="151.3">DGND</text>
<text x="235.4" y="151.3">DGND</text>
<text x="37" y="165.7">MC78M15CDT</text>
<text x="42.6" y="162.9">IC4</text>
<text x="35.7" y="176.7">C26</text>
<text x="56" y="176.7">C27</text>
<text x="59.8" y="174.5">U6P</text>
<text x="76.4" y="176.7">C28</text>
<text x="82.6" y="174.5">U5P</text>
<text x="99.2" y="176.7">C29</text>
<text x="105.5" y="174.5">U4P</text>
<text x="122" y="176.7">C30</text>
<text x="125.8" y="174.5">U7P</text>
<text x="142.4" y="176.7">C31</text>
<text x="143.6" y="174.5">U8P</text>
<text x="160.1" y="176.7">C32</text>
<text x="35.7" y="181.8">1uF</text>
<text x="56" y="181.8">100nF</text>
<text x="76.4" y="181.8">100nF</text>
<text x="99.2" y="181.8">100nF</text>
<text x="122" y="181.8">100nF</text>
<text x="142.4" y="181.8">100nF</text>
<text x="160.1" y="181.8">100nF</text>
</g>
<g font-size="2.1">
<text x="39.6" y="21.9">1</text>
<text x="39.6" y="27">2</text>
<text x="39.6" y="32">3</text>
<text x="39.6" y="37.1">4</text>
<text x="235.2" y="39.6">1</text>
<text x="39.6" y="42.2">5</text>
<text x="39.6" y="47.2">6</text>
<text x="139.3" y="47.2">5</text>
<text x="156.4" y="42.2">1</text>
<text x="218" y="44.7">5</text>
<text x="39.6" y="52.3">7</text>
<text x="156.4" y="52.3">3</text>
<text x="235.2" y="49.8">3</text>
<text x="67.6" y="118.4">1</text>
<text x="151.3" y="118.4">1</text>
<text x="235.2" y="118.4">1</text>
<text x="50.4" y="123.4">5</text>
<text x="134.2" y="123.4">5</text>
<text x="218" y="123.4">5</text>
<text x="67.6" y="128.5">3</text>
<text x="151.3" y="128.5">3</text>
<text x="235.2" y="128.5">3</text>
<text x="39.9" y="170.1">IN</text>
<text x="42.3" y="173.8">GND</text>
<text x="45" y="170.1">OUT</text>
<text x="69.4" y="174.2" transform="rotate(-90 69.4 174.2)">6</text>
<text x="92.2" y="174.2" transform="rotate(-90 92.2 174.2)">6</text>
<text x="115.1" y="174.2" transform="rotate(-90 115.1 174.2)">6</text>
<text x="135.4" y="174.2" transform="rotate(-90 135.4 174.2)">6</text>
<text x="153.2" y="174.2" transform="rotate(-90 153.2 174.2)">6</text>
<text x="69.4" y="181.2" transform="rotate(-90 69.4 181.2)">4</text>
<text x="92.2" y="181.2" transform="rotate(-90 92.2 181.2)">4</text>
<text x="115.1" y="181.2" transform="rotate(-90 115.1 181.2)">4</text>
<text x="135.4" y="181.2" transform="rotate(-90 135.4 181.2)">4</text>
<text x="153.2" y="181.2" transform="rotate(-90 153.2 181.2)">4</text>
</g>
<g font-size="1.8">
<text x="93.8" y="22.9">LSO_GND</text>
<text x="93.8" y="27.9">LSO_1</text>
<text x="110.5" y="27.9">+24V_LSO</text>
<text x="189.3" y="25.4">+24V_LSO</text>
<text x="93.8" y="33">LSO_2</text>
<text x="192.5" y="35.6">LSO_3</text>
<text x="93.8" y="38.1">LSO_3</text>
<text x="113.7" y="38.1">LSO_1</text>
<text x="93.8" y="43.2">LSO_4</text>
<text x="93.8" y="53.3">+24V_LSO</text>
<text x="93.8" y="48.3">LSO_5</text>
<text x="110.8" y="53.3">LSO_GND</text>
<text x="189.5" y="50.8">LSO_GND</text>
<text x="261.4" y="58.4">LSO3_DRIVE/3.2A</text>
<text x="182.7" y="61">LSO1_DRIVE/3.2A</text>
<text x="66" y="73.6">LSO_GND</text>
<text x="21.7" y="104.1">+24V_LSO</text>
<text x="105.4" y="104.1">+24V_LSO</text>
<text x="189.3" y="104.1">+24V_LSO</text>
<text x="24.9" y="114.3">LSO_2</text>
<text x="108.7" y="114.3">LSO_4</text>
<text x="192.5" y="114.3">LSO_5</text>
<text x="21.9" y="129.5">LSO_GND</text>
<text x="105.7" y="129.5">LSO_GND</text>
<text x="189.5" y="129.5">LSO_GND</text>
<text x="93.8" y="137.1">LSO2_DRIVE/3.2A</text>
<text x="177.7" y="137.1">LSO4_DRIVE/3.2A</text>
<text x="261.4" y="137.1">LSO5_DRIVE/3.2B</text>
<text x="21.7" y="170.1">+24V_LSO</text>
<text x="165" y="170.1">+15V_LSO</text>
<text x="68.5" y="175.8" transform="rotate(-90 68.5 175.8)">VCC</text>
<text x="91.3" y="175.8" transform="rotate(-90 91.3 175.8)">VCC</text>
<text x="114.2" y="175.8" transform="rotate(-90 114.2 175.8)">VCC</text>
<text x="134.5" y="175.8" transform="rotate(-90 134.5 175.8)">VCC</text>
<text x="152.3" y="175.8" transform="rotate(-90 152.3 175.8)">VCC</text>
<text x="68.5" y="182.2" transform="rotate(-90 68.5 182.2)">VEE</text>
<text x="91.3" y="182.2" transform="rotate(-90 91.3 182.2)">VEE</text>
<text x="114.2" y="182.2" transform="rotate(-90 114.2 182.2)">VEE</text>
<text x="134.5" y="182.2" transform="rotate(-90 134.5 182.2)">VEE</text>
<text x="152.3" y="182.2" transform="rotate(-90 152.3 182.2)">VEE</text>
<text x="21.9" y="187.9">LSO_GND</text>
</g>
<g font-size=".8">
<text x="221.1" y="39.5">VCC</text>
<text x="142.4" y="42">VCC</text>
<text x="142.5" y="54">VEE</text>
<text x="221.2" y="51.4">VEE</text>
<text x="53.5" y="118.2">VCC</text>
<text x="137.3" y="118.2">VCC</text>
<text x="221.1" y="118.2">VCC</text>
<text x="53.6" y="130.1">VEE</text>
<text x="137.4" y="130.1">VEE</text>
<text x="221.2" y="130.1">VEE</text>
</g>
</svg>
